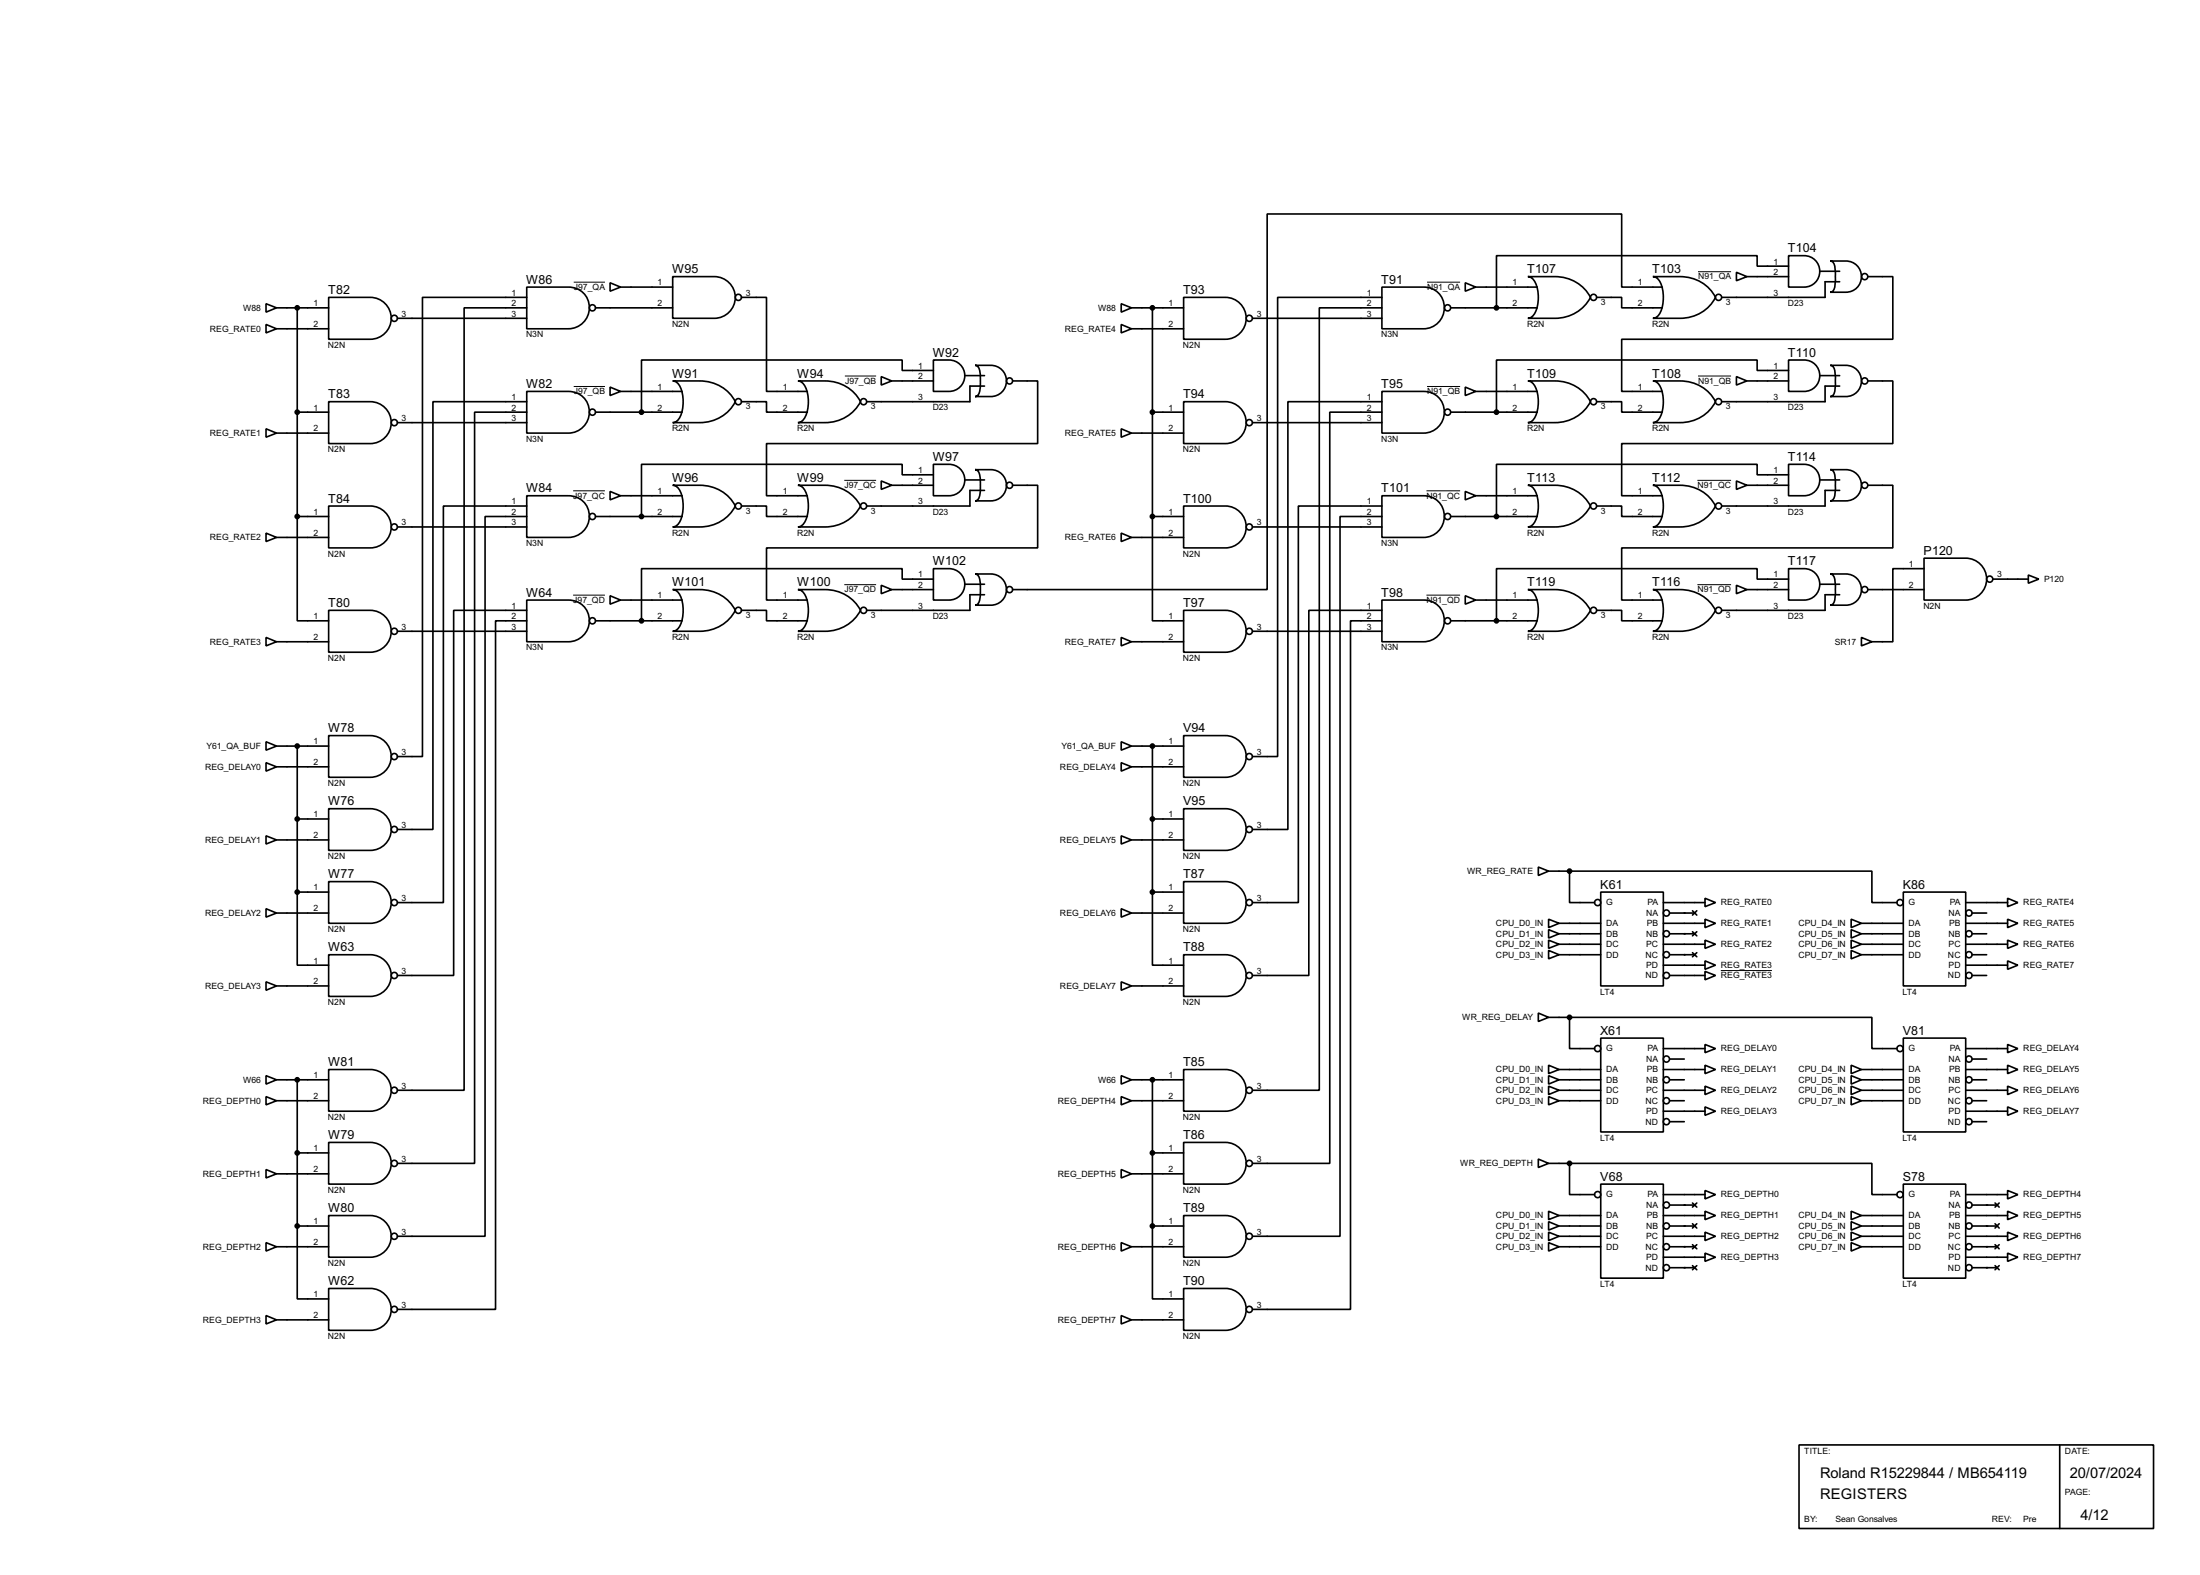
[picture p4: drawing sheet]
<svg xmlns="http://www.w3.org/2000/svg" width="536mm" height="383mm" viewBox="0 0 536 383" stroke-linecap="round" stroke-linejoin="round" font-family="sans-serif">
<g fill="none" stroke="#000" stroke-width=".4">
<path d="M64.8 74l2.6 1-2.6 1zM64.8 79l2.6 1.1-2.6 1zM67.4 75h12.7M72.4 75v50.8M80.1 72.4h10.1a5.1 5.1 0 0 1 5.1 5.1 5.1 5.1 0 0 1-5.1 5.1h-10.1zM96.8 77.5h31.5M128.3 69.9h10.2a5.1 5.1 0 0 1 5.1 5.1 5.1 5.1 0 0 1-5.1 5.1h-10.2zM128.3 72.4h-25.4v111.8h-6.1M128.3 75h-15.2v190.5h-16.3M145.1 75h18.8M148.6 68.9l2.6 1-2.6 1zM151.2 69.9h12.7"/>
<path d="M163.9 67.4h10.1a5.1 5.1 0 0 1 5.1 5 5.1 5.1 0 0 1-5.1 5.1h-10.1zM180.6 72.4h6.1v22.9h10M273.1 74l2.5 1-2.5 1zM273.1 79l2.5 1.1-2.5 1zM275.6 75h12.7M280.7 75v50.8M288.3 72.4h10.2a5.1 5.1 0 0 1 5.1 5.1 5.1 5.1 0 0 1-5.1 5.1h-10.2zM305.1 77.5h31.5M336.6 69.9h10.2a5.1 5.1 0 0 1 5 5.1 5.1 5.1 0 0 1-5 5.1h-10.2zM336.6 75h-15.2v190.5h-16.3M336.6 72.4h-25.4v111.8h-6.1M353.4 75h21.1"/>
<path d="M356.9 68.9l2.6 1-2.6 1zM359.5 69.9h15M372.2 67.4h6.6a9.6 9.6 0 0 1 8.6 5 9.6 9.6 0 0 1-8.6 5.1h-6.6a3.2 3.2 0 0 0 2.3-3.1 7.6 7.6 0 0 0-1.3-6.6zM388.9 72.4h6.1v2.6h9.9M402.6 67.4h6.6a9.5 9.5 0 0 1 8.7 5 9.5 9.5 0 0 1-8.7 5.1h-6.6a3.2 3.2 0 0 0 2.4-3.1 7.7 7.7 0 0 0-1.3-6.6zM404.9 69.9h-9.9v-17.8h-86.3v91.5h-62M423 66.3l2.5 1.1-2.5 1zM425.5 67.4h10.2M435.7 62.3h3.8a3.8 3.8 0 0 1 3.8 3.8 3.8 3.8 0 0 1-3.8 3.8h-3.8zM435.7 64.8h-7.7v-2.5h-63.5v12.7M443.3 66.1h4.8M445.8 63.6h3.8a3.8 3.8 0 0 1 3.8 3.8 3.8 3.8 0 0 1-3.8 3.8h-3.8a1.73 1.73 0 0 0 1.2-2 16.4 16.4 0 0 0-.3-5.1l-.4-.4z"/>
<path d="M448.1 68.6h-3.5v3.8h-25.2M455 67.4h6.1v15.2h-66.1v12.7h9.9M67.4 80.1h12.7M80.1 97.8h10.1a5.1 5.1 0 0 1 5.1 5.1 5.1 5.1 0 0 1-5.1 5.1h-10.1zM128.3 95.3h10.2a5.1 5.1 0 0 1 5.1 5.1 5.1 5.1 0 0 1-5.1 5.1h-10.2zM128.3 97.8h-22.8v104.2h-8.7M148.6 94.3l2.6 1-2.6 1zM151.2 95.3h15M163.9 92.8h6.6a9.5 9.5 0 0 1 8.6 5 9.5 9.5 0 0 1-8.6 5.1h-6.6a3.2 3.2 0 0 0 2.3-3.1 7.7 7.7 0 0 0-1.3-6.6zM180.6 97.8h6.1v2.6h10M194.4 92.8h6.6a9.6 9.6 0 0 1 8.6 5 9.6 9.6 0 0 1-8.6 5.1h-6.6a3.2 3.2 0 0 0 2.3-3.1 7.6 7.6 0 0 0-1.3-6.6zM214.7 91.7l2.5 1.1-2.5 1z"/>
<path d="M217.2 92.8h10.2M227.4 87.7h3.8a3.8 3.8 0 0 1 3.8 3.8 3.8 3.8 0 0 1-3.8 3.8h-3.8zM227.4 90.2h-7.6v-2.5h-63.5v12.7M235 91.5h4.8M237.5 89h3.9a3.8 3.8 0 0 1 3.8 3.8 3.8 3.8 0 0 1-3.8 3.8h-3.9a1.76 1.76 0 0 0 1.2-2 14.5 14.5 0 0 0-.3-5.1l-.4-.4zM239.8 94h-3.5v3.8h-25.2M246.7 92.8h6.1v15.2h-66.1v12.7h10M275.6 80.1h12.7M288.3 97.8h10.2a5.1 5.1 0 0 1 5.1 5.1 5.1 5.1 0 0 1-5.1 5.1h-10.2zM336.6 95.3h10.2a5.1 5.1 0 0 1 5 5.1 5.1 5.1 0 0 1-5 5.1h-10.2zM336.6 97.8h-22.9v104.2h-8.6M356.9 94.3l2.6 1-2.6 1z"/>
<path d="M359.5 95.3h15M372.2 92.8h6.6a9.6 9.6 0 0 1 8.6 5 9.6 9.6 0 0 1-8.6 5.1h-6.6a3.2 3.2 0 0 0 2.3-3.1 7.6 7.6 0 0 0-1.3-6.6zM388.9 97.8h6.1v2.6h9.9M402.6 92.8h6.6a9.5 9.5 0 0 1 8.7 5 9.5 9.5 0 0 1-8.7 5.1h-6.6a3.2 3.2 0 0 0 2.4-3.1 7.7 7.7 0 0 0-1.3-6.6zM423 91.7l2.5 1.1-2.5 1zM425.5 92.8h10.2M435.7 87.7h3.8a3.8 3.8 0 0 1 3.8 3.8 3.8 3.8 0 0 1-3.8 3.8h-3.8zM435.7 90.2h-7.7v-2.5h-63.5v12.7M443.3 91.5h4.8M445.8 89h3.8a3.8 3.8 0 0 1 3.8 3.8 3.8 3.8 0 0 1-3.8 3.8h-3.8a1.73 1.73 0 0 0 1.2-2 16.4 16.4 0 0 0-.3-5.1l-.4-.4zM448.1 94h-3.5v3.8h-25.2M455 92.8h6.1v15.2h-66.1v12.7h9.9"/>
<path d="M64.8 104.4l2.6 1.1-2.6 1zM67.4 105.5h12.7M72.4 100.4h7.7M96.8 102.9h31.5M128.3 100.4h-12.7v182.9h-18.8M145.1 100.4h21.1M148.6 119.7l2.6 1-2.6 1zM163.9 118.2h6.6a9.5 9.5 0 0 1 8.6 5 9.5 9.5 0 0 1-8.6 5.1h-6.6a3.2 3.2 0 0 0 2.3-3.1 7.7 7.7 0 0 0-1.3-6.6zM194.4 118.2h6.6a9.6 9.6 0 0 1 8.6 5 9.6 9.6 0 0 1-8.6 5.1h-6.6a3.2 3.2 0 0 0 2.3-3.1 7.6 7.6 0 0 0-1.3-6.6zM214.7 117.1l2.5 1.1-2.5 1zM217.2 118.2h10.2M227.4 113.1h3.8a3.8 3.8 0 0 1 3.8 3.8 3.8 3.8 0 0 1-3.8 3.8h-3.8z"/>
<path d="M227.4 115.6h-7.6v-2.5h-63.5v12.7M235 116.9h4.8M237.5 114.4h3.9a3.8 3.8 0 0 1 3.8 3.8 3.8 3.8 0 0 1-3.8 3.8h-3.9a1.76 1.76 0 0 0 1.2-2 14.5 14.5 0 0 0-.3-5.1l-.4-.4zM239.8 119.4h-3.5v3.8h-25.2M246.7 118.2h6.1v15.2h-66.1v12.7h10M273.1 104.4l2.5 1.1-2.5 1zM275.6 105.5h12.7M280.7 100.4h7.6M305.1 102.9h31.5M336.6 100.4h-12.7v182.9h-18.8M353.4 100.4h21.1M356.9 119.7l2.6 1-2.6 1z"/>
<path d="M372.2 118.2h6.6a9.6 9.6 0 0 1 8.6 5 9.6 9.6 0 0 1-8.6 5.1h-6.6a3.2 3.2 0 0 0 2.3-3.1 7.6 7.6 0 0 0-1.3-6.6zM402.6 118.2h6.6a9.5 9.5 0 0 1 8.7 5 9.5 9.5 0 0 1-8.7 5.1h-6.6a3.2 3.2 0 0 0 2.4-3.1 7.7 7.7 0 0 0-1.3-6.6zM423 117.1l2.5 1.1-2.5 1zM425.5 118.2h10.2M435.7 113.1h3.8a3.8 3.8 0 0 1 3.8 3.8 3.8 3.8 0 0 1-3.8 3.8h-3.8zM435.7 115.6h-7.7v-2.5h-63.5v12.7M443.3 116.9h4.8M445.8 114.4h3.8a3.8 3.8 0 0 1 3.8 3.8 3.8 3.8 0 0 1-3.8 3.8h-3.8a1.73 1.73 0 0 0 1.2-2 16.4 16.4 0 0 0-.3-5.1l-.4-.4zM448.1 119.4h-3.5v3.8h-25.2M455 118.2h6.1v15.2h-66.1v12.7h9.9M64.8 129.8l2.6 1.1-2.6 1zM67.4 130.9h12.7"/>
<path d="M72.4 125.8v25.4h7.7M72.4 125.8h7.7M80.1 123.2h10.1a5.1 5.1 0 0 1 5.1 5.1 5.1 5.1 0 0 1-5.1 5.1h-10.1zM96.8 128.3h31.5M128.3 120.7h10.2a5.1 5.1 0 0 1 5.1 5.1 5.1 5.1 0 0 1-5.1 5.1h-10.2zM128.3 123.2h-20.3v96.6h-11.2M128.3 125.8h-10.1v175.2h-21.4M145.1 125.8h21.1M151.2 120.7h15M180.6 123.2h6.1v2.6h10M227.4 138.5h3.8a3.8 3.8 0 0 1 3.8 3.8 3.8 3.8 0 0 1-3.8 3.8h-3.8zM237.5 139.8h3.9a3.8 3.8 0 0 1 3.8 3.8 3.8 3.8 0 0 1-3.8 3.8h-3.9a1.76 1.76 0 0 0 1.2-2 14.5 14.5 0 0 0-.3-5.1l-.4-.4z"/>
<path d="M273.1 129.8l2.5 1.1-2.5 1zM275.6 130.9h12.7M280.7 125.8v25.4h7.6M280.7 125.8h7.6M288.3 123.2h10.2a5.1 5.1 0 0 1 5.1 5.1 5.1 5.1 0 0 1-5.1 5.1h-10.2zM305.1 128.3h31.5M336.6 120.7h10.2a5.1 5.1 0 0 1 5 5.1 5.1 5.1 0 0 1-5 5.1h-10.2zM336.6 125.8h-10.2v175.2h-21.3M336.6 123.2h-20.3v96.6h-11.2M353.4 125.8h21.1M359.5 120.7h15M388.9 123.2h6.1v2.6h9.9"/>
<path d="M435.7 138.5h3.8a3.8 3.8 0 0 1 3.8 3.8 3.8 3.8 0 0 1-3.8 3.8h-3.8zM445.8 139.8h3.8a3.8 3.8 0 0 1 3.8 3.8 3.8 3.8 0 0 1-3.8 3.8h-3.8a1.73 1.73 0 0 0 1.2-2 16.4 16.4 0 0 0-.3-5.1l-.4-.4zM468.7 135.9h10.1a5.1 5.1 0 0 1 5.1 5.1 5.1 5.1 0 0 1-5.1 5.1h-10.1zM468.7 138.5h-7.6v17.8h-5.1M64.8 155.2l2.6 1.1-2.6 1zM67.4 156.3h12.7M80.1 148.6h10.1a5.1 5.1 0 0 1 5.1 5.1 5.1 5.1 0 0 1-5.1 5.1h-10.1zM96.8 153.7h31.5M128.3 146.1h10.2a5.1 5.1 0 0 1 5.1 5.1 5.1 5.1 0 0 1-5.1 5.1h-10.2zM128.3 148.6h-17.8v88.9h-13.7M128.3 151.2h-7.6v167.6h-23.9M145.1 151.2h21.1"/>
<path d="M148.6 145.1l2.6 1-2.6 1zM151.2 146.1h15M163.9 143.6h6.6a9.5 9.5 0 0 1 8.6 5 9.5 9.5 0 0 1-8.6 5.1h-6.6a3.2 3.2 0 0 0 2.3-3.1 7.7 7.7 0 0 0-1.3-6.6zM180.6 148.6h6.1v2.6h10M194.4 143.6h6.6a9.6 9.6 0 0 1 8.6 5 9.6 9.6 0 0 1-8.6 5.1h-6.6a3.2 3.2 0 0 0 2.3-3.1 7.6 7.6 0 0 0-1.3-6.6zM214.7 142.5l2.5 1.1-2.5 1zM217.2 143.6h10.2M227.4 141h-7.6v-2.5h-63.5v12.7M235 142.3h4.8M239.8 144.8h-3.5v3.8h-25.2M273.1 155.2l2.5 1.1-2.5 1zM275.6 156.3h12.7"/>
<path d="M288.3 148.6h10.2a5.1 5.1 0 0 1 5.1 5.1 5.1 5.1 0 0 1-5.1 5.1h-10.2zM305.1 153.7h31.5M336.6 146.1h10.2a5.1 5.1 0 0 1 5 5.1 5.1 5.1 0 0 1-5 5.1h-10.2zM336.6 151.2h-7.6v167.6h-23.9M336.6 148.6h-17.8v88.9h-13.7M353.4 151.2h21.1M356.9 145.1l2.6 1-2.6 1zM359.5 146.1h15M372.2 143.6h6.6a9.6 9.6 0 0 1 8.6 5 9.6 9.6 0 0 1-8.6 5.1h-6.6a3.2 3.2 0 0 0 2.3-3.1 7.6 7.6 0 0 0-1.3-6.6zM388.9 148.6h6.1v2.6h9.9M402.6 143.6h6.6a9.5 9.5 0 0 1 8.7 5 9.5 9.5 0 0 1-8.7 5.1h-6.6a3.2 3.2 0 0 0 2.4-3.1 7.7 7.7 0 0 0-1.3-6.6zM423 142.5l2.5 1.1-2.5 1z"/>
<path d="M425.5 143.6h10.2M435.7 141h-7.7v-2.5h-63.5v12.7M443.3 142.3h4.8M448.1 144.8h-3.5v3.8h-25.2M453.4 155.2l2.6 1.1-2.6 1zM455 143.6h13.7M485.4 141h8.7M494.1 140l2.5 1-2.5 1zM80.1 179.1h10.1a5.1 5.1 0 0 1 5.1 5.1 5.1 5.1 0 0 1-5.1 5.1h-10.1zM288.3 179.1h10.2a5.1 5.1 0 0 1 5.1 5.1 5.1 5.1 0 0 1-5.1 5.1h-10.2zM64.8 180.6l2.6 1.1-2.6 1zM64.8 185.7l2.6 1-2.6 1.1z"/>
<path d="M67.4 181.7h12.7M67.4 186.7h12.7M72.4 181.7v35.5M72.4 199.4h7.7M80.1 196.9h10.1a5.1 5.1 0 0 1 5.1 5.1 5.1 5.1 0 0 1-5.1 5.1h-10.1zM273.1 180.6l2.5 1.1-2.5 1zM273.1 185.7l2.5 1-2.5 1.1zM275.6 181.7h12.7M275.6 186.7h12.7M280.7 199.4h7.6M280.7 181.7v35.5M288.3 196.9h10.2a5.1 5.1 0 0 1 5.1 5.1 5.1 5.1 0 0 1-5.1 5.1h-10.2z"/>
<path d="M64.8 203.5l2.6 1-2.6 1zM67.4 204.5h12.7M72.4 217.2v17.8h7.7M72.4 217.2h7.7M80.1 214.7h10.1a5.1 5.1 0 0 1 5.1 5 5.1 5.1 0 0 1-5.1 5.1h-10.1zM273.1 203.5l2.5 1-2.5 1zM275.6 204.5h12.7M280.7 217.2v17.8h7.6M280.7 217.2h7.6M288.3 214.7h10.2a5.1 5.1 0 0 1 5.1 5 5.1 5.1 0 0 1-5.1 5.1h-10.2zM374.7 211.1l2.5 1-2.5 1.1zM377.2 212.1h5.1"/>
<path d="M382.3 212.1h73.7v7.7h6.1M382.3 212.1v7.7h6.1M389.9 217.2h15.3v22.9h-15.3zM405.2 219.8h10.1M415.3 218.7l2.6 1.1-2.6 1zM463.6 217.2h15.2v22.9h-15.2zM478.8 219.8h10.2M489 218.7l2.5 1.1-2.5 1zM64.8 221.3l2.6 1-2.6 1zM64.8 239.1l2.6 1-2.6 1zM67.4 222.3h12.7M80.1 232.5h10.1a5.1 5.1 0 0 1 5.1 5 5.1 5.1 0 0 1-5.1 5.1h-10.1z"/>
<path d="M273.1 221.3l2.5 1-2.5 1zM273.1 239.1l2.5 1-2.5 1zM275.6 222.3h12.7M288.3 232.5h10.2a5.1 5.1 0 0 1 5.1 5 5.1 5.1 0 0 1-5.1 5.1h-10.2zM377.2 223.8l2.6 1-2.6 1.1zM377.2 226.4l2.6 1-2.6 1zM377.2 228.9l2.6 1-2.6 1zM377.2 231.4l2.6 1.1-2.6 1zM379.8 224.8h10.1M379.8 229.9h10.1M379.8 227.4h10.1M379.8 232.5h10.1"/>
<path d="M405.2 224.8h10.1M405.2 229.9h10.1M405.2 235h10.1M406.7 222.3h6.1M406.7 227.4h6.1M406.7 232.5h6.1M406.7 237.5h8.6M412.3 221.8l1 1M412.3 226.9l1 1M412.3 232l1 1M413.3 221.8l-1 1M413.3 226.9l-1 1"/>
<path d="M413.3 232l-1 1M415.3 223.8l2.6 1-2.6 1.1zM415.3 228.9l2.6 1-2.6 1zM415.3 234l2.6 1-2.6 1zM415.3 236.5l2.6 1-2.6 1.1zM450.9 223.8l2.5 1-2.5 1.1zM450.9 226.4l2.5 1-2.5 1zM450.9 228.9l2.5 1-2.5 1zM450.9 231.4l2.5 1.1-2.5 1zM453.4 224.8h10.2M453.4 229.9h10.2M453.4 227.4h10.2"/>
<path d="M453.4 232.5h10.2M478.8 224.8h10.2M478.8 229.9h10.2M478.8 235h10.2M480.4 222.3h3.5M480.4 227.4h3.5M480.4 232.5h3.5M480.4 237.5h3.5M489 223.8l2.5 1-2.5 1.1zM489 228.9l2.5 1-2.5 1zM489 234l2.5 1-2.5 1zM67.4 240.1h12.7"/>
<path d="M275.6 240.1h12.7M374.7 246.7l2.5 1-2.5 1zM377.2 259.4l2.6 1-2.6 1zM377.2 247.7h5.1M382.3 247.7h73.7v7.6h6.1M382.3 247.7v7.6h6.1M389.9 252.8h15.3v22.8h-15.3zM405.2 255.3h10.1M406.7 257.9h3.6M415.3 254.3l2.6 1-2.6 1zM415.3 259.4l2.6 1-2.6 1zM450.9 259.4l2.5 1-2.5 1z"/>
<path d="M463.6 252.8h15.2v22.8h-15.2zM478.8 255.3h10.2M480.4 257.9h3.5M489 254.3l2.5 1-2.5 1zM489 259.4l2.5 1-2.5 1zM64.8 261.9l2.6 1-2.6 1.1zM64.8 267l2.6 1-2.6 1zM67.4 262.9h12.7M67.4 268h12.7M72.4 262.9v35.6M80.1 260.4h10.1a5.1 5.1 0 0 1 5.1 5.1 5.1 5.1 0 0 1-5.1 5.1h-10.1zM80.1 278.2h10.1a5.1 5.1 0 0 1 5.1 5 5.1 5.1 0 0 1-5.1 5.1h-10.1z"/>
<path d="M273.1 261.9l2.5 1-2.5 1.1zM273.1 267l2.5 1-2.5 1zM275.6 262.9h12.7M275.6 268h12.7M280.7 262.9v35.6M288.3 260.4h10.2a5.1 5.1 0 0 1 5.1 5.1 5.1 5.1 0 0 1-5.1 5.1h-10.2zM288.3 278.2h10.2a5.1 5.1 0 0 1 5.1 5 5.1 5.1 0 0 1-5.1 5.1h-10.2zM377.2 261.9l2.6 1-2.6 1.1zM377.2 264.5l2.6 1-2.6 1zM377.2 267l2.6 1-2.6 1zM379.8 262.9h10.1M379.8 260.4h10.1"/>
<path d="M379.8 265.5h10.1M379.8 268h10.1M405.2 260.4h10.1M405.2 265.5h10.1M405.2 270.6h10.1M406.7 262.9h3.6M406.7 268h3.6M406.7 273.1h3.6M415.3 264.5l2.6 1-2.6 1zM415.3 269.5l2.6 1.1-2.6 1zM450.9 261.9l2.5 1-2.5 1.1zM450.9 264.5l2.5 1-2.5 1z"/>
<path d="M450.9 267l2.5 1-2.5 1zM453.4 262.9h10.2M453.4 260.4h10.2M453.4 265.5h10.2M453.4 268h10.2M478.8 260.4h10.2M478.8 265.5h10.2M478.8 270.6h10.2M480.4 262.9h3.5M480.4 268h3.5M480.4 273.1h3.5M489 264.5l2.5 1-2.5 1z"/>
<path d="M489 269.5l2.5 1.1-2.5 1zM64.8 284.8l2.6 1-2.6 1zM67.4 285.8h12.7M72.4 298.5v17.8h7.7M72.4 280.7h7.7M72.4 298.5h7.7M80.1 296h10.1a5.1 5.1 0 0 1 5.1 5 5.1 5.1 0 0 1-5.1 5.1h-10.1zM273.1 284.8l2.5 1-2.5 1zM275.6 285.8h12.7M280.7 298.5v17.8h7.6M280.7 280.7h7.6M280.7 298.5h7.6"/>
<path d="M288.3 296h10.2a5.1 5.1 0 0 1 5.1 5 5.1 5.1 0 0 1-5.1 5.1h-10.2zM374.7 282.2l2.5 1.1-2.5 1zM377.2 294.9l2.6 1.1-2.6 1zM377.2 297.5l2.6 1-2.6 1zM377.2 283.3h5.1M379.8 298.5h10.1M379.8 296h10.1M382.3 283.3h73.7v7.6h6.1M382.3 283.3v7.6h6.1M389.9 288.3h15.3v22.9h-15.3zM405.2 296h10.1M405.2 290.9h10.1"/>
<path d="M406.7 298.5h6.1M406.7 293.4h6.1M412.3 298l1 1M412.3 292.9l1 1M413.3 298l-1 1M413.3 292.9l-1 1M415.3 289.9l2.6 1-2.6 1zM415.3 294.9l2.6 1.1-2.6 1zM450.9 294.9l2.5 1.1-2.5 1zM450.9 297.5l2.5 1-2.5 1zM453.4 298.5h10.2M453.4 296h10.2"/>
<path d="M463.6 288.3h15.2v22.9h-15.2zM478.8 296h10.2M478.8 290.9h10.2M480.4 298.5h6.1M480.4 293.4h6.1M486 298l1 1M486 292.9l1 1M487 298l-1 1M487 292.9l-1 1M489 289.9l2.5 1-2.5 1zM489 294.9l2.5 1.1-2.5 1zM64.8 302.6l2.6 1-2.6 1z"/>
<path d="M67.4 303.6h12.7M80.1 313.7h10.1a5.1 5.1 0 0 1 5.1 5.1 5.1 5.1 0 0 1-5.1 5.1h-10.1zM273.1 302.6l2.5 1-2.5 1zM275.6 303.6h12.7M288.3 313.7h10.2a5.1 5.1 0 0 1 5.1 5.1 5.1 5.1 0 0 1-5.1 5.1h-10.2zM377.2 300l2.6 1-2.6 1.1zM377.2 302.6l2.6 1-2.6 1zM379.8 303.6h10.1M379.8 301h10.1M405.2 301h10.1M405.2 306.1h10.1M406.7 303.6h6.1"/>
<path d="M406.7 308.7h6.1M412.3 303.1l1 1M412.3 308.2l1 1M413.3 303.1l-1 1M413.3 308.2l-1 1M415.3 300l2.6 1-2.6 1.1zM415.3 305.1l2.6 1-2.6 1zM450.9 300l2.5 1-2.5 1.1zM450.9 302.6l2.5 1-2.5 1zM453.4 303.6h10.2M453.4 301h10.2M478.8 301h10.2"/>
<path d="M478.8 306.1h10.2M480.4 303.6h6.1M480.4 308.7h6.1M486 303.1l1 1M486 308.2l1 1M487 303.1l-1 1M487 308.2l-1 1M489 300l2.5 1-2.5 1.1zM489 305.1l2.5 1-2.5 1zM64.8 320.3l2.6 1.1-2.6 1zM67.4 321.4h12.7M273.1 320.3l2.5 1.1-2.5 1z"/>
<path d="M275.6 321.4h12.7M438.2 351.8h86.4v20.4h-86.4zM501.7 351.8v20.4"/>
<circle cx="96" cy="77.5" r=".75"/>
<circle cx="144.3" cy="75" r=".75"/>
<circle cx="179.8" cy="72.4" r=".75"/>
<circle cx="304.3" cy="77.5" r=".75"/>
<circle cx="352.6" cy="75" r=".75"/>
<circle cx="388.1" cy="72.4" r=".75"/>
<circle cx="418.6" cy="72.4" r=".75"/>
<circle cx="454.2" cy="67.4" r=".75"/>
<circle cx="179.8" cy="97.8" r=".75"/>
<circle cx="210.3" cy="97.8" r=".75"/>
<circle cx="245.9" cy="92.8" r=".75"/>
<circle cx="388.1" cy="97.8" r=".75"/>
<circle cx="418.6" cy="97.8" r=".75"/>
<circle cx="454.2" cy="92.8" r=".75"/>
<circle cx="96" cy="102.9" r=".75"/>
<circle cx="144.3" cy="100.4" r=".75"/>
<circle cx="245.9" cy="118.2" r=".75"/>
<circle cx="304.3" cy="102.9" r=".75"/>
<circle cx="352.6" cy="100.4" r=".75"/>
<circle cx="454.2" cy="118.2" r=".75"/>
<circle cx="96" cy="128.3" r=".75"/>
<circle cx="144.3" cy="125.8" r=".75"/>
<circle cx="179.8" cy="123.2" r=".75"/>
<circle cx="210.3" cy="123.2" r=".75"/>
<circle cx="304.3" cy="128.3" r=".75"/>
<circle cx="352.6" cy="125.8" r=".75"/>
<circle cx="388.1" cy="123.2" r=".75"/>
<circle cx="418.6" cy="123.2" r=".75"/>
<circle cx="96" cy="153.7" r=".75"/>
<circle cx="144.3" cy="151.2" r=".75"/>
<circle cx="179.8" cy="148.6" r=".75"/>
<circle cx="210.3" cy="148.6" r=".75"/>
<circle cx="245.9" cy="143.6" r=".75"/>
<circle cx="304.3" cy="153.7" r=".75"/>
<circle cx="352.6" cy="151.2" r=".75"/>
<circle cx="388.1" cy="148.6" r=".75"/>
<circle cx="418.6" cy="148.6" r=".75"/>
<circle cx="454.2" cy="143.6" r=".75"/>
<circle cx="484.6" cy="141" r=".75"/>
<circle cx="96" cy="184.2" r=".75"/>
<circle cx="304.3" cy="184.2" r=".75"/>
<circle cx="96" cy="219.8" r=".75"/>
<circle cx="96" cy="202" r=".75"/>
<circle cx="304.3" cy="219.8" r=".75"/>
<circle cx="304.3" cy="202" r=".75"/>
<circle cx="389.1" cy="219.8" r=".75"/>
<circle cx="462.8" cy="219.8" r=".75"/>
<circle cx="96" cy="237.5" r=".75"/>
<circle cx="304.3" cy="237.5" r=".75"/>
<circle cx="405.9" cy="237.5" r=".75"/>
<circle cx="405.9" cy="227.4" r=".75"/>
<circle cx="405.9" cy="232.5" r=".75"/>
<circle cx="405.9" cy="222.3" r=".75"/>
<circle cx="479.6" cy="227.4" r=".75"/>
<circle cx="479.6" cy="222.3" r=".75"/>
<circle cx="479.6" cy="237.5" r=".75"/>
<circle cx="479.6" cy="232.5" r=".75"/>
<circle cx="389.1" cy="255.3" r=".75"/>
<circle cx="405.9" cy="257.9" r=".75"/>
<circle cx="462.8" cy="255.3" r=".75"/>
<circle cx="479.6" cy="257.9" r=".75"/>
<circle cx="96" cy="265.5" r=".75"/>
<circle cx="304.3" cy="265.5" r=".75"/>
<circle cx="405.9" cy="262.9" r=".75"/>
<circle cx="405.9" cy="268" r=".75"/>
<circle cx="405.9" cy="273.1" r=".75"/>
<circle cx="479.6" cy="268" r=".75"/>
<circle cx="479.6" cy="262.9" r=".75"/>
<circle cx="479.6" cy="273.1" r=".75"/>
<circle cx="96" cy="283.3" r=".75"/>
<circle cx="304.3" cy="283.3" r=".75"/>
<circle cx="389.1" cy="290.9" r=".75"/>
<circle cx="405.9" cy="293.4" r=".75"/>
<circle cx="405.9" cy="298.5" r=".75"/>
<circle cx="462.8" cy="290.9" r=".75"/>
<circle cx="479.6" cy="298.5" r=".75"/>
<circle cx="479.6" cy="293.4" r=".75"/>
<circle cx="96" cy="318.8" r=".75"/>
<circle cx="96" cy="301" r=".75"/>
<circle cx="304.3" cy="318.8" r=".75"/>
<circle cx="304.3" cy="301" r=".75"/>
<circle cx="405.9" cy="308.7" r=".75"/>
<circle cx="405.9" cy="303.6" r=".75"/>
<circle cx="479.6" cy="303.6" r=".75"/>
<circle cx="479.6" cy="308.7" r=".75"/>
</g>
<g fill="#000">
<circle cx="410.3" cy="222.3" r=".2"/>
<circle cx="410.3" cy="227.4" r=".2"/>
<circle cx="410.3" cy="232.5" r=".2"/>
<circle cx="410.3" cy="293.4" r=".2"/>
<circle cx="410.3" cy="298.5" r=".2"/>
<circle cx="483.9" cy="293.4" r=".2"/>
<circle cx="483.9" cy="298.5" r=".2"/>
<circle cx="410.3" cy="303.6" r=".2"/>
<circle cx="410.3" cy="308.7" r=".2"/>
<circle cx="483.9" cy="303.6" r=".2"/>
<circle cx="483.9" cy="308.7" r=".2"/>
</g>
<g fill="#000" stroke="#000" stroke-width=".4">
<circle cx="72.4" cy="75" r=".5"/>
<circle cx="280.7" cy="75" r=".5"/>
<circle cx="364.5" cy="75" r=".5"/>
<circle cx="72.4" cy="100.4" r=".5"/>
<circle cx="156.2" cy="100.4" r=".5"/>
<circle cx="280.7" cy="100.4" r=".5"/>
<circle cx="364.5" cy="100.4" r=".5"/>
<circle cx="72.4" cy="125.8" r=".5"/>
<circle cx="156.2" cy="125.8" r=".5"/>
<circle cx="280.7" cy="125.8" r=".5"/>
<circle cx="364.5" cy="125.8" r=".5"/>
<circle cx="156.2" cy="151.2" r=".5"/>
<circle cx="364.5" cy="151.2" r=".5"/>
<circle cx="72.4" cy="199.4" r=".5"/>
<circle cx="72.4" cy="181.7" r=".5"/>
<circle cx="280.7" cy="199.4" r=".5"/>
<circle cx="280.7" cy="181.7" r=".5"/>
<circle cx="72.4" cy="217.2" r=".5"/>
<circle cx="280.7" cy="217.2" r=".5"/>
<circle cx="382.3" cy="212.1" r=".5"/>
<circle cx="382.3" cy="247.7" r=".5"/>
<circle cx="72.4" cy="262.9" r=".5"/>
<circle cx="280.7" cy="262.9" r=".5"/>
<circle cx="72.4" cy="280.7" r=".5"/>
<circle cx="72.4" cy="298.5" r=".5"/>
<circle cx="280.7" cy="280.7" r=".5"/>
<circle cx="280.7" cy="298.5" r=".5"/>
<circle cx="382.3" cy="283.3" r=".5"/>
</g>
<g fill="none" stroke="#000" stroke-width=".24">
<path d="M139.8 68.7h7.6M347.6 68.7h8.1M413.6 66.2h8.1M139.8 94.1h7.6M205.8 91.6h7.6M347.6 94.1h8.1M413.6 91.6h8.1M139.6 119.5h7.8M205.7 117h7.7M347.5 119.5h8.2M413.5 117h8.2M139.6 144.9h7.8"/>
<path d="M205.7 142.4h7.7M347.5 144.9h8.2M413.5 142.4h8.2M419.2 236.3h12.4"/>
</g>
<g font-size="4">
<text x="443.3" y="360">Roland R15229844 / MB654119</text>
<text x="504.2" y="360">20/07/2024</text>
<text x="443.3" y="365.1">REGISTERS</text>
<text x="506.8" y="370.1">4/12</text>
</g>
<g font-size="3.4">
<text x="435.5" y="61.4">T104</text>
<text x="79.9" y="71.6">T82</text>
<text x="128.2" y="69.1">W86</text>
<text x="163.7" y="66.6">W95</text>
<text x="288.2" y="71.6">T93</text>
<text x="336.5" y="69.1">T91</text>
<text x="372" y="66.6">T107</text>
<text x="402.5" y="66.6">T103</text>
<text x="227.2" y="86.8">W92</text>
<text x="435.5" y="86.8">T110</text>
<text x="128.2" y="94.5">W82</text>
<text x="163.7" y="92">W91</text>
<text x="194.2" y="92">W94</text>
<text x="336.5" y="94.5">T95</text>
<text x="372" y="92">T109</text>
<text x="402.5" y="92">T108</text>
<text x="79.9" y="97">T83</text>
<text x="288.2" y="97">T94</text>
<text x="227.2" y="112.2">W97</text>
<text x="435.5" y="112.2">T114</text>
<text x="128.2" y="119.9">W84</text>
<text x="163.7" y="117.4">W96</text>
<text x="194.2" y="117.4">W99</text>
<text x="336.5" y="119.9">T101</text>
<text x="372" y="117.4">T113</text>
<text x="402.5" y="117.4">T112</text>
<text x="79.9" y="122.4">T84</text>
<text x="288.2" y="122.4">T100</text>
<text x="227.2" y="137.6">W102</text>
<text x="435.5" y="137.6">T117</text>
<text x="468.5" y="135.1">P120</text>
<text x="163.7" y="142.8">W101</text>
<text x="194.2" y="142.8">W100</text>
<text x="372" y="142.8">T119</text>
<text x="402.5" y="142.8">T116</text>
<text x="79.9" y="147.8">T80</text>
<text x="128.2" y="145.3">W64</text>
<text x="288.2" y="147.8">T97</text>
<text x="336.5" y="145.3">T98</text>
<text x="79.9" y="178.3">W78</text>
<text x="288.2" y="178.3">V94</text>
<text x="79.9" y="196.1">W76</text>
<text x="288.2" y="196.1">V95</text>
<text x="79.9" y="213.9">W77</text>
<text x="288.2" y="213.9">T87</text>
<text x="389.8" y="216.4">K61</text>
<text x="463.5" y="216.4">K86</text>
<text x="79.9" y="231.7">W63</text>
<text x="288.2" y="231.7">T88</text>
<text x="389.8" y="252">X61</text>
<text x="463.5" y="252">V81</text>
<text x="79.9" y="259.6">W81</text>
<text x="288.2" y="259.6">T85</text>
<text x="79.9" y="277.4">W79</text>
<text x="288.2" y="277.4">T86</text>
<text x="389.8" y="287.5">V68</text>
<text x="463.5" y="287.5">S78</text>
<text x="79.9" y="295.2">W80</text>
<text x="288.2" y="295.2">T89</text>
<text x="79.9" y="312.9">W62</text>
<text x="288.2" y="312.9">T90</text>
</g>
<g font-size="2.4">
<text x="432" y="64.4">1</text>
<text x="124.6" y="72">1</text>
<text x="139.8" y="70.6">J97_QA</text>
<text x="160.2" y="69.5">1</text>
<text x="181.7" y="72">3</text>
<text x="332.9" y="72">1</text>
<text x="347.6" y="70.6">N91_QA</text>
<text x="368.5" y="69.5">1</text>
<text x="399" y="69.5">1</text>
<text x="413.6" y="68.1">N91_QA</text>
<text x="432" y="67">2</text>
<text x="432" y="72">3</text>
<text x="59.2" y="75.6">W88</text>
<text x="76.4" y="74.6">1</text>
<text x="97.8" y="77.1">3</text>
<text x="124.6" y="74.6">2</text>
<text x="124.6" y="77.1">3</text>
<text x="160.2" y="74.6">2</text>
<text x="267.5" y="75.6">W88</text>
<text x="284.7" y="74.6">1</text>
<text x="306.1" y="77.1">3</text>
<text x="332.9" y="74.6">2</text>
<text x="332.9" y="77.1">3</text>
<text x="368.5" y="74.6">2</text>
<text x="389.9" y="74.3">3</text>
<text x="399" y="74.6">2</text>
<text x="420.4" y="74.3">3</text>
<text x="435.5" y="74.5">D23</text>
<text x="51.1" y="80.8">REG_RATE0</text>
<text x="76.4" y="79.7">2</text>
<text x="128.1" y="82.2">N3N</text>
<text x="163.7" y="79.6">N2N</text>
<text x="259.4" y="80.8">REG_RATE4</text>
<text x="284.7" y="79.7">2</text>
<text x="336.4" y="82.2">N3N</text>
<text x="372" y="79.6">R2N</text>
<text x="402.4" y="79.6">R2N</text>
<text x="79.9" y="84.7">N2N</text>
<text x="223.7" y="89.8">1</text>
<text x="288.1" y="84.7">N2N</text>
<text x="432" y="89.8">1</text>
<text x="139.8" y="96">J97_QB</text>
<text x="160.2" y="94.9">1</text>
<text x="190.7" y="94.9">1</text>
<text x="205.8" y="93.5">J97_QB</text>
<text x="223.7" y="92.4">2</text>
<text x="347.6" y="96">N91_QB</text>
<text x="368.5" y="94.9">1</text>
<text x="399" y="94.9">1</text>
<text x="413.6" y="93.5">N91_QB</text>
<text x="432" y="92.4">2</text>
<text x="76.4" y="100">1</text>
<text x="124.6" y="97.4">1</text>
<text x="124.6" y="100">2</text>
<text x="160.2" y="100">2</text>
<text x="181.7" y="99.7">3</text>
<text x="190.7" y="100">2</text>
<text x="212.1" y="99.7">3</text>
<text x="223.7" y="97.4">3</text>
<text x="227.2" y="99.9">D23</text>
<text x="284.7" y="100">1</text>
<text x="332.9" y="97.4">1</text>
<text x="332.9" y="100">2</text>
<text x="368.5" y="100">2</text>
<text x="389.9" y="99.7">3</text>
<text x="399" y="100">2</text>
<text x="420.4" y="99.7">3</text>
<text x="432" y="97.4">3</text>
<text x="435.5" y="99.9">D23</text>
<text x="51.1" y="106.2">REG_RATE1</text>
<text x="76.4" y="105.1">2</text>
<text x="97.8" y="102.5">3</text>
<text x="124.6" y="102.5">3</text>
<text x="128.1" y="107.6">N3N</text>
<text x="163.7" y="105">R2N</text>
<text x="194.2" y="105">R2N</text>
<text x="259.4" y="106.2">REG_RATE5</text>
<text x="284.7" y="105.1">2</text>
<text x="306.1" y="102.5">3</text>
<text x="332.9" y="102.5">3</text>
<text x="336.4" y="107.6">N3N</text>
<text x="372" y="105">R2N</text>
<text x="402.4" y="105">R2N</text>
<text x="79.9" y="110.1">N2N</text>
<text x="288.1" y="110.1">N2N</text>
<text x="205.7" y="118.9">J97_QC</text>
<text x="223.7" y="115.2">1</text>
<text x="223.7" y="117.8">2</text>
<text x="413.5" y="118.9">N91_QC</text>
<text x="432" y="115.2">1</text>
<text x="432" y="117.8">2</text>
<text x="76.4" y="125.4">1</text>
<text x="124.6" y="122.8">1</text>
<text x="124.6" y="125.4">2</text>
<text x="139.6" y="121.4">J97_QC</text>
<text x="160.2" y="120.3">1</text>
<text x="160.2" y="125.4">2</text>
<text x="181.7" y="125.1">3</text>
<text x="190.7" y="120.3">1</text>
<text x="190.7" y="125.4">2</text>
<text x="212.1" y="125.1">3</text>
<text x="223.7" y="122.8">3</text>
<text x="227.2" y="125.3">D23</text>
<text x="284.7" y="125.4">1</text>
<text x="332.9" y="122.8">1</text>
<text x="332.9" y="125.4">2</text>
<text x="347.5" y="121.4">N91_QC</text>
<text x="368.5" y="120.3">1</text>
<text x="368.5" y="125.4">2</text>
<text x="389.9" y="125.1">3</text>
<text x="399" y="120.3">1</text>
<text x="399" y="125.4">2</text>
<text x="420.4" y="125.1">3</text>
<text x="432" y="122.8">3</text>
<text x="435.5" y="125.3">D23</text>
<text x="51.1" y="131.6">REG_RATE2</text>
<text x="76.4" y="130.5">2</text>
<text x="97.8" y="127.9">3</text>
<text x="124.6" y="127.9">3</text>
<text x="163.7" y="130.4">R2N</text>
<text x="194.2" y="130.4">R2N</text>
<text x="259.4" y="131.6">REG_RATE6</text>
<text x="284.7" y="130.5">2</text>
<text x="306.1" y="127.9">3</text>
<text x="332.9" y="127.9">3</text>
<text x="372" y="130.4">R2N</text>
<text x="402.4" y="130.4">R2N</text>
<text x="79.9" y="135.5">N2N</text>
<text x="128.1" y="133">N3N</text>
<text x="288.1" y="135.5">N2N</text>
<text x="336.4" y="133">N3N</text>
<text x="223.7" y="140.6">1</text>
<text x="223.7" y="143.2">2</text>
<text x="432" y="140.6">1</text>
<text x="432" y="143.2">2</text>
<text x="465" y="138.1">1</text>
<text x="465" y="143.2">2</text>
<text x="486.5" y="140.6">3</text>
<text x="497.9" y="141.7">P120</text>
<text x="124.6" y="148.2">1</text>
<text x="139.6" y="146.8">J97_QD</text>
<text x="160.2" y="145.7">1</text>
<text x="190.7" y="145.7">1</text>
<text x="205.7" y="144.3">J97_QD</text>
<text x="223.7" y="148.2">3</text>
<text x="332.9" y="148.2">1</text>
<text x="347.5" y="146.8">N91_QD</text>
<text x="368.5" y="145.7">1</text>
<text x="399" y="145.7">1</text>
<text x="413.5" y="144.3">N91_QD</text>
<text x="432" y="148.2">3</text>
<text x="468.5" y="148.2">N2N</text>
<text x="76.4" y="150.8">1</text>
<text x="76.4" y="155.9">2</text>
<text x="97.8" y="153.3">3</text>
<text x="124.6" y="150.8">2</text>
<text x="124.6" y="153.3">3</text>
<text x="160.2" y="150.8">2</text>
<text x="163.7" y="155.8">R2N</text>
<text x="181.7" y="150.5">3</text>
<text x="190.7" y="150.8">2</text>
<text x="194.2" y="155.8">R2N</text>
<text x="212.1" y="150.5">3</text>
<text x="227.2" y="150.7">D23</text>
<text x="284.7" y="150.8">1</text>
<text x="284.7" y="155.9">2</text>
<text x="306.1" y="153.3">3</text>
<text x="332.9" y="150.8">2</text>
<text x="332.9" y="153.3">3</text>
<text x="368.5" y="150.8">2</text>
<text x="372" y="155.8">R2N</text>
<text x="389.9" y="150.5">3</text>
<text x="399" y="150.8">2</text>
<text x="402.4" y="155.8">R2N</text>
<text x="420.4" y="150.5">3</text>
<text x="435.5" y="150.7">D23</text>
<text x="51.1" y="157">REG_RATE3</text>
<text x="79.9" y="160.9">N2N</text>
<text x="128.1" y="158.4">N3N</text>
<text x="259.4" y="157">REG_RATE7</text>
<text x="288.1" y="160.9">N2N</text>
<text x="336.4" y="158.4">N3N</text>
<text x="446.9" y="157">SR17</text>
<text x="50.3" y="182.4">Y61_QA_BUF</text>
<text x="76.4" y="181.3">1</text>
<text x="97.8" y="183.8">3</text>
<text x="258.6" y="182.4">Y61_QA_BUF</text>
<text x="284.7" y="181.3">1</text>
<text x="306.1" y="183.8">3</text>
<text x="49.9" y="187.4">REG_DELAY0</text>
<text x="76.4" y="186.3">2</text>
<text x="79.9" y="191.4">N2N</text>
<text x="258.2" y="187.4">REG_DELAY4</text>
<text x="284.7" y="186.3">2</text>
<text x="288.1" y="191.4">N2N</text>
<text x="76.4" y="199">1</text>
<text x="97.8" y="201.6">3</text>
<text x="284.7" y="199">1</text>
<text x="306.1" y="201.6">3</text>
<text x="49.9" y="205.2">REG_DELAY1</text>
<text x="76.4" y="204.1">2</text>
<text x="79.9" y="209.2">N2N</text>
<text x="258.2" y="205.2">REG_DELAY5</text>
<text x="284.7" y="204.1">2</text>
<text x="288.1" y="209.2">N2N</text>
<text x="357.4" y="212.8">WR_REG_RATE</text>
<text x="76.4" y="216.8">1</text>
<text x="76.4" y="221.9">2</text>
<text x="97.8" y="219.4">3</text>
<text x="284.7" y="216.8">1</text>
<text x="284.7" y="221.9">2</text>
<text x="306.1" y="219.4">3</text>
<text x="391.2" y="220.5">G</text>
<text x="401.3" y="220.5">PA</text>
<text x="419.2" y="220.5">REG_RATE0</text>
<text x="464.9" y="220.5">G</text>
<text x="474.9" y="220.5">PA</text>
<text x="492.8" y="220.5">REG_RATE4</text>
<text x="49.9" y="223">REG_DELAY2</text>
<text x="79.9" y="226.9">N2N</text>
<text x="258.2" y="223">REG_DELAY6</text>
<text x="288.1" y="226.9">N2N</text>
<text x="364.4" y="225.5">CPU_D0_IN</text>
<text x="391.2" y="225.5">DA</text>
<text x="401" y="223">NA</text>
<text x="401.1" y="225.5">PB</text>
<text x="419.2" y="225.5">REG_RATE1</text>
<text x="438" y="225.5">CPU_D4_IN</text>
<text x="464.9" y="225.5">DA</text>
<text x="474.6" y="223">NA</text>
<text x="474.8" y="225.5">PB</text>
<text x="492.8" y="225.5">REG_RATE5</text>
<text x="364.4" y="228.1">CPU_D1_IN</text>
<text x="364.4" y="230.6">CPU_D2_IN</text>
<text x="364.4" y="233.2">CPU_D3_IN</text>
<text x="391.2" y="228.1">DB</text>
<text x="391.2" y="230.6">DC</text>
<text x="391.2" y="233.2">DD</text>
<text x="400.8" y="233.2">NC</text>
<text x="401" y="230.6">PC</text>
<text x="401" y="228.1">NB</text>
<text x="419.2" y="230.6">REG_RATE2</text>
<text x="438" y="228.1">CPU_D5_IN</text>
<text x="438" y="230.6">CPU_D6_IN</text>
<text x="438" y="233.2">CPU_D7_IN</text>
<text x="464.9" y="228.1">DB</text>
<text x="464.9" y="230.6">DC</text>
<text x="464.9" y="233.2">DD</text>
<text x="474.5" y="233.2">NC</text>
<text x="474.6" y="230.6">PC</text>
<text x="474.6" y="228.1">NB</text>
<text x="492.8" y="230.6">REG_RATE6</text>
<text x="76.4" y="234.6">1</text>
<text x="76.4" y="239.7">2</text>
<text x="97.8" y="237.1">3</text>
<text x="284.7" y="234.6">1</text>
<text x="284.7" y="239.7">2</text>
<text x="306.1" y="237.1">3</text>
<text x="400.8" y="238.2">ND</text>
<text x="401" y="235.7">PD</text>
<text x="419.2" y="235.7">REG_RATE3</text>
<text x="419.2" y="238.2">REG_RATE3</text>
<text x="474.5" y="238.2">ND</text>
<text x="474.6" y="235.7">PD</text>
<text x="492.8" y="235.7">REG_RATE7</text>
<text x="49.9" y="240.8">REG_DELAY3</text>
<text x="79.9" y="244.7">N2N</text>
<text x="258.2" y="240.8">REG_DELAY7</text>
<text x="288.1" y="244.7">N2N</text>
<text x="389.7" y="242.2">LT4</text>
<text x="463.4" y="242.2">LT4</text>
<text x="356.2" y="248.4">WR_REG_DELAY</text>
<text x="391.2" y="256">G</text>
<text x="401.3" y="256">PA</text>
<text x="419.2" y="256">REG_DELAY0</text>
<text x="464.9" y="256">G</text>
<text x="474.9" y="256">PA</text>
<text x="492.8" y="256">REG_DELAY4</text>
<text x="59.2" y="263.6">W66</text>
<text x="76.4" y="262.5">1</text>
<text x="267.5" y="263.6">W66</text>
<text x="284.7" y="262.5">1</text>
<text x="364.4" y="261.1">CPU_D0_IN</text>
<text x="364.4" y="263.6">CPU_D1_IN</text>
<text x="391.2" y="261.1">DA</text>
<text x="391.2" y="263.6">DB</text>
<text x="401" y="258.6">NA</text>
<text x="401" y="263.6">NB</text>
<text x="401.1" y="261.1">PB</text>
<text x="419.2" y="261.1">REG_DELAY1</text>
<text x="438" y="261.1">CPU_D4_IN</text>
<text x="438" y="263.6">CPU_D5_IN</text>
<text x="464.9" y="261.1">DA</text>
<text x="464.9" y="263.6">DB</text>
<text x="474.6" y="258.6">NA</text>
<text x="474.6" y="263.6">NB</text>
<text x="474.8" y="261.1">PB</text>
<text x="492.8" y="261.1">REG_DELAY5</text>
<text x="49.4" y="268.7">REG_DEPTH0</text>
<text x="76.4" y="267.6">2</text>
<text x="97.8" y="265.1">3</text>
<text x="257.7" y="268.7">REG_DEPTH4</text>
<text x="284.7" y="267.6">2</text>
<text x="306.1" y="265.1">3</text>
<text x="364.4" y="266.2">CPU_D2_IN</text>
<text x="364.4" y="268.7">CPU_D3_IN</text>
<text x="391.2" y="266.2">DC</text>
<text x="391.2" y="268.7">DD</text>
<text x="400.8" y="268.7">NC</text>
<text x="401" y="266.2">PC</text>
<text x="419.2" y="266.2">REG_DELAY2</text>
<text x="438" y="266.2">CPU_D6_IN</text>
<text x="438" y="268.7">CPU_D7_IN</text>
<text x="464.9" y="266.2">DC</text>
<text x="464.9" y="268.7">DD</text>
<text x="474.5" y="268.7">NC</text>
<text x="474.6" y="266.2">PC</text>
<text x="492.8" y="266.2">REG_DELAY6</text>
<text x="79.9" y="272.7">N2N</text>
<text x="288.1" y="272.7">N2N</text>
<text x="400.8" y="273.8">ND</text>
<text x="401" y="271.3">PD</text>
<text x="419.2" y="271.3">REG_DELAY3</text>
<text x="474.5" y="273.8">ND</text>
<text x="474.6" y="271.3">PD</text>
<text x="492.8" y="271.3">REG_DELAY7</text>
<text x="76.4" y="280.3">1</text>
<text x="284.7" y="280.3">1</text>
<text x="389.7" y="277.7">LT4</text>
<text x="463.4" y="277.7">LT4</text>
<text x="49.4" y="286.5">REG_DEPTH1</text>
<text x="76.4" y="285.4">2</text>
<text x="97.8" y="282.9">3</text>
<text x="257.7" y="286.5">REG_DEPTH5</text>
<text x="284.7" y="285.4">2</text>
<text x="306.1" y="282.9">3</text>
<text x="355.7" y="284">WR_REG_DEPTH</text>
<text x="79.9" y="290.4">N2N</text>
<text x="288.1" y="290.4">N2N</text>
<text x="391.2" y="291.6">G</text>
<text x="401.3" y="291.6">PA</text>
<text x="419.2" y="291.6">REG_DEPTH0</text>
<text x="464.9" y="291.6">G</text>
<text x="474.9" y="291.6">PA</text>
<text x="492.8" y="291.6">REG_DEPTH4</text>
<text x="76.4" y="298.1">1</text>
<text x="284.7" y="298.1">1</text>
<text x="364.4" y="296.7">CPU_D0_IN</text>
<text x="364.4" y="299.2">CPU_D1_IN</text>
<text x="391.2" y="296.7">DA</text>
<text x="391.2" y="299.2">DB</text>
<text x="401" y="294.1">NA</text>
<text x="401" y="299.2">NB</text>
<text x="401.1" y="296.7">PB</text>
<text x="419.2" y="296.7">REG_DEPTH1</text>
<text x="438" y="296.7">CPU_D4_IN</text>
<text x="438" y="299.2">CPU_D5_IN</text>
<text x="464.9" y="296.7">DA</text>
<text x="464.9" y="299.2">DB</text>
<text x="474.6" y="294.1">NA</text>
<text x="474.6" y="299.2">NB</text>
<text x="474.8" y="296.7">PB</text>
<text x="492.8" y="296.7">REG_DEPTH5</text>
<text x="49.4" y="304.3">REG_DEPTH2</text>
<text x="76.4" y="303.2">2</text>
<text x="97.8" y="300.6">3</text>
<text x="257.7" y="304.3">REG_DEPTH6</text>
<text x="284.7" y="303.2">2</text>
<text x="306.1" y="300.6">3</text>
<text x="364.4" y="301.7">CPU_D2_IN</text>
<text x="364.4" y="304.3">CPU_D3_IN</text>
<text x="391.2" y="301.7">DC</text>
<text x="391.2" y="304.3">DD</text>
<text x="400.8" y="304.3">NC</text>
<text x="401" y="301.7">PC</text>
<text x="419.2" y="301.7">REG_DEPTH2</text>
<text x="438" y="301.7">CPU_D6_IN</text>
<text x="438" y="304.3">CPU_D7_IN</text>
<text x="464.9" y="301.7">DC</text>
<text x="464.9" y="304.3">DD</text>
<text x="474.5" y="304.3">NC</text>
<text x="474.6" y="301.7">PC</text>
<text x="492.8" y="301.7">REG_DEPTH6</text>
<text x="79.9" y="308.2">N2N</text>
<text x="288.1" y="308.2">N2N</text>
<text x="400.8" y="309.4">ND</text>
<text x="401" y="306.8">PD</text>
<text x="419.2" y="306.8">REG_DEPTH3</text>
<text x="474.5" y="309.4">ND</text>
<text x="474.6" y="306.8">PD</text>
<text x="492.8" y="306.8">REG_DEPTH7</text>
<text x="76.4" y="315.9">1</text>
<text x="284.7" y="315.9">1</text>
<text x="389.7" y="313.3">LT4</text>
<text x="463.4" y="313.3">LT4</text>
<text x="49.4" y="322.1">REG_DEPTH3</text>
<text x="76.4" y="321">2</text>
<text x="97.8" y="318.4">3</text>
<text x="257.7" y="322.1">REG_DEPTH7</text>
<text x="284.7" y="321">2</text>
<text x="306.1" y="318.4">3</text>
<text x="79.9" y="326">N2N</text>
<text x="288.1" y="326">N2N</text>
<text x="439.5" y="354">TITLE:</text>
<text x="503" y="354">DATE:</text>
<text x="503" y="364.1">PAGE:</text>
<text x="439.5" y="370.4">BY:</text>
<text x="447.1" y="370.4">Sean Gonsalves</text>
<text x="485.2" y="370.4">REV:</text>
<text x="492.8" y="370.4">Pre</text>
</g>
</svg>
